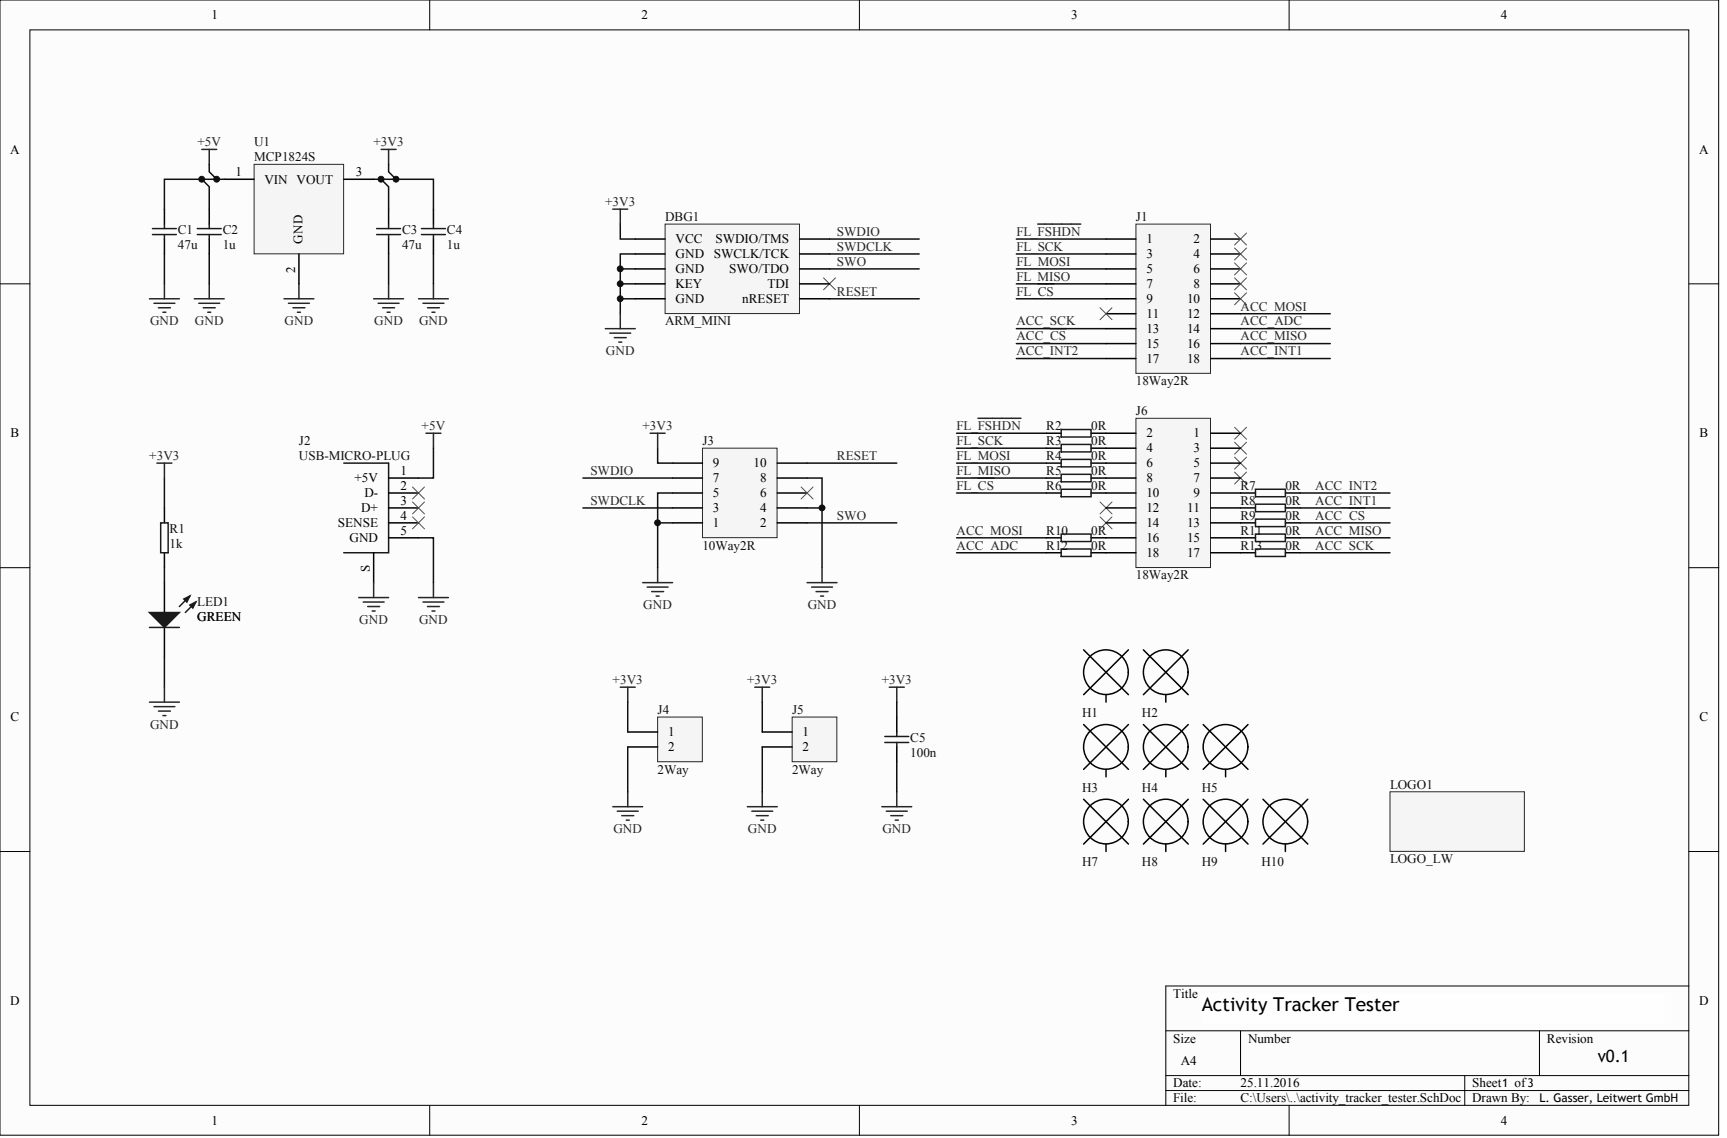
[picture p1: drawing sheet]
<svg xmlns="http://www.w3.org/2000/svg" width="487mm" height="321mm" viewBox="0 0 487 321" stroke-linecap="round" stroke-linejoin="round" font-family="sans-serif">
<g fill="#fcfcfc" stroke="#000" stroke-width=".28">
<path d="M0 0h484.8v320.2h-484.8z"/>
<path d="M8.4 8.4h468v303.4h-468z"/>
</g>
<g fill="none" stroke="#000" stroke-width=".28">
<path d="M121.2 0v8.4M242.4 0v8.4M363.7 0v8.4M0 80.1h8.4M476.4 80.1h8.5M0 160.1h8.4M476.4 160.1h8.5M0 240.2h8.4M476.4 240.2h8.5M476.4 278.1h-147.5v33.8M328.9 290.8h147.5M350 290.8v12.6"/>
<path d="M434.3 290.8v12.6M121.2 311.9v8.4M242.4 311.9v8.4M328.9 303.4h147.5M328.9 307.6h147.5M363.7 311.9v8.4M413.2 303.4v8.5"/>
</g>
<path d="M46.4 143.3v4.2M46.4 155.9v4.2M46.4 164.4v8.4M46.4 177v8.4" fill="none" stroke="#000" stroke-width=".42"/>
<path d="M45.3 147.5h2.1v8.4h-2.1zM42.2 177h8.4M53.5 168.2l-2.9 2.9M55.2 169.8l-2.9 3" fill="none" stroke="#1c1c1c" stroke-width=".42"/>
<g fill="none" stroke="#0e0e0e" stroke-width=".42">
<path d="M175 63.2v4.2h4.2M175 75.9h4.2M179.2 71.6h-4.2v16.9M234 75.9h25.3M234 67.4h25.3M234 71.6h25.3M286.7 75.9h25.3M286.7 67.4h25.3M286.7 71.6h25.3M175 84.3h4.2M175 80.1h4.2M234 84.3h25.3"/>
<path d="M286.7 84.3h25.3M286.7 80.1h25.3M286.7 96.9h25.3M286.7 92.7h25.3M350 96.9h25.3M350 88.5h25.3M350 92.7h25.3M286.7 101.1h25.3M350 101.1h25.3M46.4 134.9v8.4M46.4 160.1v4.3M46.4 185.4v8.5"/>
</g>
<g fill="#1c1c1c" stroke="#1c1c1c" stroke-width=".42">
<path d="M42.2 172.8h8.4l-4.2 4.2z"/>
<path d="M51.9 169l1.6-.8-.8 1.6z"/>
<path d="M53.5 170.7l1.7-.9-.8 1.7z"/>
</g>
<path d="M292.7 63.2h12.2M292.7 80.1h4.6M296.2 92.7h4.6M44.3 130.6h4.2M46.4 130.6v4.3M181.3 164.4h8.4M182.6 165.6h5.9M183.8 166.9h3.4M185.1 168.2h.8M185.5 160.1v4.3" fill="none" stroke="#262626" stroke-width=".42"/>
<path d="M232.3 78.4l3.4 3.4M235.7 78.4l-3.4 3.4" fill="none" stroke="#4c4c4c" stroke-width=".28"/>
<path d="M339 280.2h130.7v8.4h-130.7z" fill="#fefefe" stroke="#fefefe" stroke-width=".28"/>
<path d="M187.6 63.2h37.9v25.3h-37.9z" fill="#f5f5f5" stroke="#262626" stroke-width=".28"/>
<g fill="none" stroke="#000" stroke-width=".42">
<path d="M46.4 59v4.2M59 59v4.2M109.6 59v4.2M122.3 59v4.2M46.4 67.4v4.2M59 67.4v4.2M109.6 67.4v4.2M122.3 67.4v4.2M179.2 67.4h8.4M179.2 71.6h8.4M179.2 75.9h8.4M225.6 67.4h8.4"/>
<path d="M225.6 71.6h8.4M225.6 75.9h8.4M179.2 80.1h8.4M179.2 84.3h8.4M225.6 80.1h8.4M225.6 84.3h8.4"/>
</g>
<g fill="none" stroke="#262626" stroke-width=".42">
<path d="M56.9 42.1h4.2M59 42.1v4.3M107.5 42.1h4.2M109.6 42.1v4.3M42.2 84.3h8.4M43.4 85.6h5.9M44.7 86.8h3.4M46 88.1h.8M46.4 80.1v4.2M54.8 84.3h8.4M56.1 85.6h5.9M57.3 86.8h3.4"/>
<path d="M58.6 88.1h.9M59 80.1v4.2M80.1 84.3h8.4M81.4 85.6h5.9M82.6 86.8h3.4M83.9 88.1h.8M84.3 80.1v4.2M105.4 84.3h8.4M106.7 85.6h5.9M107.9 86.8h3.4M109.2 88.1h.8M109.6 80.1v4.2"/>
<path d="M118.1 84.3h8.4M119.3 85.6h5.9M120.6 86.8h3.4M121.9 88.1h.8M122.3 80.1v4.2"/>
</g>
<g fill="none" stroke="#1c1c1c" stroke-width=".42">
<path d="M43 64.5h6.8M43 66.2h6.8M46.4 63.2v1.3M46.4 66.2v1.2M55.7 64.5h6.7M55.7 66.2h6.7M59 63.2v1.3M59 66.2v1.2M106.3 64.5h6.7M106.3 66.2h6.7M109.6 63.2v1.3M109.6 66.2v1.2"/>
<path d="M118.9 64.5h6.7M118.9 66.2h6.7M122.3 63.2v1.3M122.3 66.2v1.2"/>
</g>
<path d="M105.4 50.6h16.9v8.4M107.5 50.6l2.1 2.1v6.3M109.6 46.4v2.1l2.1 2.1M46.4 71.6v8.5M59 71.6v8.5M109.6 71.6v8.5M122.3 71.6v8.5" fill="none" stroke="#0e0e0e" stroke-width=".42"/>
<path d="M71.7 46.4h25.2v25.2h-25.2z" fill="#f5f5f5" stroke="#262626" stroke-width=".28"/>
<path d="M63.2 50.6h8.5M97 50.6h8.4M84.3 71.6v8.5M109.6 134.9h8.5M109.6 139.1h8.5M105.4 155.9v8.5M109.6 143.3h8.5M109.6 147.5h8.5M109.6 151.7h8.5" fill="none" stroke="#000" stroke-width=".42"/>
<path d="M56.9 50.6l2.1 2.1v6.3M59 46.4v2.1l2.1 2.1M63.2 50.6h-16.8v8.4M122.3 126.4v8.5h-4.2M118.1 151.7h4.2v12.7" fill="none" stroke="#0e0e0e" stroke-width=".42"/>
<path d="M97 130.6h12.6v25.3h-12.6" fill="none" stroke="#161616" stroke-width=".42"/>
<g fill="none" stroke="#262626" stroke-width=".42">
<path d="M172.9 59h4.2M175 59v4.2M120.2 122.2h4.2M122.3 122.2v4.2M101.2 168.6h8.4M102.5 169.8h5.9M103.7 171.1h3.4M105 172.4h.8M105.4 164.4v4.2M118.1 168.6h8.4M119.3 169.8h5.9M120.6 171.1h3.4"/>
<path d="M121.9 172.4h.8M122.3 164.4v4.2"/>
</g>
<path d="M116.4 137.4l3.3 3.4M119.7 137.4l-3.3 3.4M116.4 141.6l3.3 3.4M116.4 145.8l3.3 3.4M119.7 141.6l-3.3 3.4M119.7 145.8l-3.3 3.4" fill="none" stroke="#4c4c4c" stroke-width=".28"/>
<path d="M198.2 126.4h21v25.3h-21z" fill="#f5f5f5" stroke="#262626" stroke-width=".28"/>
<path d="M189.7 139.1h8.5M189.7 134.9h8.5M189.7 130.6h8.5M219.2 139.1h8.5M219.2 134.9h8.5M219.2 130.6h8.5M189.7 147.5h8.5M189.7 143.3h8.5M219.2 147.5h8.5M219.2 143.3h8.5" fill="none" stroke="#000" stroke-width=".42"/>
<path d="M164.4 134.9h25.3M185.5 126.4v4.2h4.2M189.7 139.1h-4.2v21M227.7 134.9h4.2v25.2M227.7 130.6h25.3M164.4 143.3h25.3M185.5 147.5h4.2M227.7 143.3h4.2M227.7 147.5h25.3" fill="none" stroke="#0e0e0e" stroke-width=".42"/>
<path d="M170.8 92.7h8.4M172 94h5.9M173.3 95.2h3.4M174.6 96.5h.8M175 88.5v4.2M183.4 122.2h4.2M185.5 122.2v4.2M227.7 164.4h8.4M228.9 165.6h6M230.2 166.9h3.4M231.5 168.2h.8M231.9 160.1v4.3" fill="none" stroke="#262626" stroke-width=".42"/>
<path d="M226 137.4l3.4 3.4M229.4 137.4l-3.4 3.4" fill="none" stroke="#4c4c4c" stroke-width=".28"/>
<path d="M320.4 63.2h21.1v42.1h-21.1z" fill="#f5f5f5" stroke="#262626" stroke-width=".28"/>
<g fill="none" stroke="#000" stroke-width=".42">
<path d="M312 67.4h8.4M312 71.6h8.4M312 75.9h8.4M341.5 67.4h8.5M341.5 71.6h8.5M341.5 75.9h8.5M312 80.1h8.4M312 84.3h8.4M312 88.5h8.4M312 92.7h8.4M312 96.9h8.4M341.5 80.1h8.5"/>
<path d="M341.5 84.3h8.5M341.5 88.5h8.5M341.5 92.7h8.5M341.5 96.9h8.5M312 101.1h8.4M341.5 101.1h8.5"/>
</g>
<path d="M348.3 65.7l3.3 3.4M348.3 70l3.3 3.3M348.3 74.2l3.3 3.3M348.3 78.4l3.3 3.4M351.6 65.7l-3.3 3.4M351.6 70l-3.3 3.3M351.6 74.2l-3.3 3.3M351.6 78.4l-3.3 3.4M310.3 86.8l3.4 3.4M313.7 86.8l-3.4 3.4M348.3 82.6l3.3 3.4M351.6 82.6l-3.3 3.4" fill="none" stroke="#4c4c4c" stroke-width=".28"/>
<path d="M185.5 202.3h12.6v12.6h-12.6z" fill="#f5f5f5" stroke="#262626" stroke-width=".28"/>
<path d="M177.1 206.5h8.4M177.1 210.7h8.4" fill="none" stroke="#000" stroke-width=".42"/>
<path d="M175 193.9h4.2M177.1 193.9v4.2M172.9 227.6h8.4M174.1 228.8h5.9M175.4 230.1h3.4M176.7 231.4h.8M177.1 223.4v4.2" fill="none" stroke="#262626" stroke-width=".42"/>
<path d="M177.1 198.1v8.4M177.1 210.7v12.7" fill="none" stroke="#0e0e0e" stroke-width=".42"/>
<path d="M223.5 202.3h12.6v12.6h-12.6z" fill="#f5f5f5" stroke="#262626" stroke-width=".28"/>
<path d="M215 206.5h8.5M215 210.7h8.5M253 202.3v4.2M253 210.7v4.2" fill="none" stroke="#000" stroke-width=".42"/>
<g fill="none" stroke="#262626" stroke-width=".42">
<path d="M275.9 118h12.1M275.9 134.9h4.5M380.6 143.3h4.5M42.2 198.1h8.4M43.4 199.3h5.9M46.4 193.9v4.2M212.9 193.9h4.2M215 193.9v4.2M250.9 193.9h4.2M253 193.9v4.2M44.7 200.6h3.4M46 201.9h.8"/>
<path d="M210.8 227.6h8.4M212.1 228.8h5.9M213.3 230.1h3.4M214.6 231.4h.9M215 223.4v4.2M248.8 227.6h8.4M250 228.8h5.9M251.3 230.1h3.4M252.6 231.4h.8M253 223.4v4.2"/>
</g>
<path d="M269.8 139.1h25.3M269.8 134.9h25.3M269.8 126.4h25.3M269.8 130.6h25.3M269.8 122.2h25.3M269.8 151.7h25.3M269.8 155.9h25.3M215 198.1v8.4M253 198.1v4.2M215 210.7v12.7M253 214.9v8.5" fill="none" stroke="#0e0e0e" stroke-width=".42"/>
<path d="M249.6 207.8h6.8M249.6 209.5h6.8M253 206.5v1.3M253 209.5v1.2" fill="none" stroke="#1c1c1c" stroke-width=".42"/>
<path d="M348.3 120.5l3.3 3.4M348.3 124.7l3.3 3.4M348.3 129l3.3 3.3M348.3 133.2l3.3 3.3M351.6 120.5l-3.3 3.4M351.6 124.7l-3.3 3.4M351.6 129l-3.3 3.3M351.6 133.2l-3.3 3.3M310.3 141.6l3.4 3.4M310.3 145.8l3.4 3.4M313.7 141.6l-3.4 3.4M313.7 145.8l-3.4 3.4" fill="none" stroke="#4c4c4c" stroke-width=".28"/>
<path d="M320.4 118h21.1v42.1h-21.1z" fill="#f5f5f5" stroke="#262626" stroke-width=".28"/>
<g fill="none" stroke="#000" stroke-width=".42">
<path d="M295.1 122.2h4.3M295.1 126.4h4.3M295.1 130.6h4.3M295.1 134.9h4.3M295.1 139.1h4.3M307.8 122.2h12.6M307.8 126.4h12.6M307.8 130.6h12.6M307.8 134.9h12.6M307.8 139.1h12.6M341.5 122.2h8.5M341.5 126.4h8.5"/>
<path d="M341.5 130.6h8.5M341.5 134.9h8.5M341.5 139.1h12.7M362.6 139.1h4.2M295.1 151.7h4.3M295.1 155.9h4.3M307.8 151.7h12.6M307.8 155.9h12.6M312 143.3h8.4M312 147.5h8.4M341.5 143.3h12.7M341.5 147.5h12.7"/>
<path d="M341.5 151.7h12.7M341.5 155.9h12.7M362.6 143.3h4.2M362.6 147.5h4.2M362.6 151.7h4.2M362.6 155.9h4.2M305.7 183.3l12.6 12.7M312 196v2.1M318.3 183.3l-12.6 12.7M322.6 183.3l12.6 12.7M328.9 196v2.1M335.2 183.3l-12.6 12.7"/>
<path d="M305.7 204.4l12.6 12.6M312 217v2.1M318.3 204.4l-12.6 12.6M322.6 204.4l12.6 12.6M328.9 217v2.1M335.2 204.4l-12.6 12.6M339.4 204.4l12.7 12.6M345.7 217v2.1M352.1 204.4l-12.7 12.6M305.7 225.5l12.6 12.6M312 238.1v2.1M318.3 225.5l-12.6 12.6"/>
<path d="M322.6 225.5l12.6 12.6M328.9 238.1v2.1M335.2 225.5l-12.6 12.6M339.4 225.5l12.7 12.6M345.7 238.1v2.1M352.1 225.5l-12.7 12.6M356.3 225.5l12.6 12.6M362.6 238.1v2.1M368.9 225.5l-12.6 12.6"/>
<circle cx="312" cy="189.6" r="6.3"/>
<circle cx="328.9" cy="189.6" r="6.3"/>
<circle cx="312" cy="210.7" r="6.3"/>
<circle cx="328.9" cy="210.7" r="6.3"/>
<circle cx="345.7" cy="210.7" r="6.3"/>
<circle cx="312" cy="231.8" r="6.3"/>
<circle cx="328.9" cy="231.8" r="6.3"/>
<circle cx="345.7" cy="231.8" r="6.3"/>
<circle cx="362.6" cy="231.8" r="6.3"/>
</g>
<path d="M299.4 121.2h8.4v2.1h-8.4zM299.4 125.4h8.4v2.1h-8.4zM299.4 129.6h8.4v2.1h-8.4zM299.4 133.8h8.4v2.1h-8.4zM299.4 138h8.4v2.1h-8.4zM354.2 138h8.4v2.1h-8.4zM299.4 150.7h8.4v2.1h-8.4zM299.4 154.9h8.4v2.1h-8.4zM354.2 142.2h8.4v2.1h-8.4zM354.2 146.4h8.4v2.2h-8.4zM354.2 150.7h8.4v2.1h-8.4zM354.2 154.9h8.4v2.1h-8.4z" fill="none" stroke="#1c1c1c" stroke-width=".42"/>
<path d="M366.8 139.1h25.3M366.8 151.7h25.3M366.8 155.9h25.3M366.8 143.3h25.3M366.8 147.5h25.3" fill="none" stroke="#0e0e0e" stroke-width=".42"/>
<path d="M392.1 223.4h37.9v16.8h-37.9z" fill="#f5f5f5" stroke="#262626" stroke-width=".28"/>
<g fill="#0e0e0e" stroke="#0e0e0e" stroke-width=".28">
<circle cx="56.9" cy="50.6" r=".82"/>
<circle cx="61.1" cy="50.6" r=".82"/>
<circle cx="107.5" cy="50.6" r=".82"/>
<circle cx="111.7" cy="50.6" r=".82"/>
<circle cx="175" cy="84.3" r=".82"/>
<circle cx="175" cy="80.1" r=".82"/>
<circle cx="175" cy="75.8" r=".82"/>
<circle cx="185.5" cy="147.5" r=".82"/>
<circle cx="231.9" cy="143.3" r=".82"/>
</g>
<text font-size="5.4" x="339" y="285.3">Activity Tracker Tester</text>
<text font-size="4.8" x="450.7" y="299.5">v0.1</text>
<g font-size="3.7">
<text x="59.7" y="5.4">1</text>
<text x="180.9" y="5.4">2</text>
<text x="302.1" y="5.4">3</text>
<text x="423.4" y="5.4">4</text>
<text x="2.9" y="43.3">A</text>
<text x="479.3" y="43.3">A</text>
<text x="66.4" y="49.7">1</text>
<text x="74.6" y="51.8">VIN VOUT</text>
<text x="100.3" y="49.7">3</text>
<text x="85.4" y="68.7" transform="rotate(-90 85.4 68.7)">GND</text>
<text x="190.6" y="68.6">VCC</text>
<text x="201.8" y="68.6">SWDIO/TMS</text>
<text x="323.4" y="68.6">1</text>
<text x="336.7" y="68.6">2</text>
<text x="83.3" y="76.9" transform="rotate(-90 83.3 76.9)">2</text>
<text x="190.6" y="72.8">GND</text>
<text x="190.6" y="77.1">GND</text>
<text x="201.4" y="72.8">SWCLK/TCK</text>
<text x="205.7" y="77.1">SWO/TDO</text>
<text x="323.4" y="72.8">3</text>
<text x="323.4" y="77.1">5</text>
<text x="336.7" y="72.8">4</text>
<text x="336.7" y="77.1">6</text>
<text x="190.6" y="81.3">KEY</text>
<text x="216.5" y="81.3">TDI</text>
<text x="323.4" y="81.3">7</text>
<text x="336.7" y="81.3">8</text>
<text x="190.6" y="85.5">GND</text>
<text x="209.4" y="85.5">nRESET</text>
<text x="323.4" y="85.5">9</text>
<text x="323.4" y="89.7">11</text>
<text x="334.9" y="85.5">10</text>
<text x="334.9" y="89.7">12</text>
<text x="323.4" y="93.9">13</text>
<text x="334.9" y="93.9">14</text>
<text x="323.4" y="98.1">15</text>
<text x="334.9" y="98.1">16</text>
<text x="323.4" y="102.3">17</text>
<text x="334.9" y="102.3">18</text>
<text x="3" y="123.4">B</text>
<text x="323.4" y="123.4">2</text>
<text x="336.7" y="123.4">1</text>
<text x="479.4" y="123.4">B</text>
<text x="201.1" y="131.8">9</text>
<text x="212.6" y="131.8">10</text>
<text x="323.4" y="127.6">4</text>
<text x="323.4" y="131.8">6</text>
<text x="336.7" y="127.6">3</text>
<text x="336.7" y="131.8">5</text>
<text x="100" y="136.1">+5V</text>
<text x="113" y="133.9">1</text>
<text x="201.1" y="136.1">7</text>
<text x="214.4" y="136.1">8</text>
<text x="323.4" y="136.1">8</text>
<text x="336.7" y="136.1">7</text>
<text x="102.8" y="140.3">D-</text>
<text x="113" y="142.4">3</text>
<text x="113" y="138.2">2</text>
<text x="201.1" y="140.3">5</text>
<text x="214.4" y="140.3">6</text>
<text x="323.4" y="140.3">10</text>
<text x="336.7" y="140.3">9</text>
<text x="95.3" y="148.7">SENSE</text>
<text x="101.9" y="144.5">D+</text>
<text x="113" y="146.6">4</text>
<text x="201.1" y="148.7">1</text>
<text x="201.1" y="144.5">3</text>
<text x="214.4" y="148.7">2</text>
<text x="214.4" y="144.5">4</text>
<text x="323.4" y="144.5">12</text>
<text x="323.4" y="148.7">14</text>
<text x="334.9" y="144.5">11</text>
<text x="334.9" y="148.7">13</text>
<text x="98.6" y="152.9">GND</text>
<text x="113" y="150.8">5</text>
<text x="323.4" y="152.9">16</text>
<text x="334.9" y="152.9">15</text>
<text x="104.3" y="161.4" transform="rotate(-90 104.3 161.4)">S</text>
<text x="323.4" y="157.1">18</text>
<text x="334.9" y="157.1">17</text>
<text x="3" y="203.5">C</text>
<text x="479.4" y="203.5">C</text>
<text x="188.5" y="207.7">1</text>
<text x="226.4" y="207.7">1</text>
<text x="188.5" y="211.9">2</text>
<text x="226.4" y="211.9">2</text>
<text x="331" y="281.4">Title</text>
<text x="2.9" y="283.6">D</text>
<text x="479.3" y="283.6">D</text>
<text x="331" y="294.1">Size</text>
<text x="352.1" y="294.1">Number</text>
<text x="436.4" y="294.1">Revision</text>
<text x="333.1" y="300.4">A4</text>
<text x="331" y="306.7">Date:</text>
<text x="331" y="310.9">File:</text>
<text x="350" y="306.7">25.11.2016</text>
<text x="350" y="310.9">C:\Users\..\activity_tracker_tester.SchDoc</text>
<text x="415.3" y="306.7">Sheet1 of3</text>
<text x="415.3" y="310.9">Drawn By:</text>
<text x="59.7" y="317.3">1</text>
<text x="180.9" y="317.3">2</text>
<text x="302.1" y="317.3">3</text>
<text x="423.4" y="317.3">4</text>
</g>
<g font-size="3.7" fill="#262626">
<text x="55.7" y="41.2">+5V</text>
<text x="105.4" y="41.2">+3V3</text>
<text x="170.7" y="58.1">+3V3</text>
<text x="236.1" y="70.7">SWDCLK</text>
<text x="236.1" y="66.5">SWDIO</text>
<text x="286.7" y="70.7">FL_SCK</text>
<text x="286.7" y="66.5">FL_FSHDN</text>
<text x="236.1" y="75">SWO</text>
<text x="286.7" y="75">FL_MOSI</text>
<text x="236.1" y="83.4">RESET</text>
<text x="286.7" y="83.4">FL_CS</text>
<text x="286.7" y="79.2">FL_MISO</text>
<text x="350" y="87.6">ACC_MOSI</text>
<text x="42.3" y="91.8">GND</text>
<text x="55" y="91.8">GND</text>
<text x="80.3" y="91.8">GND</text>
<text x="105.6" y="91.8">GND</text>
<text x="118.2" y="91.8">GND</text>
<text x="286.7" y="91.8">ACC_SCK</text>
<text x="350" y="91.8">ACC_ADC</text>
<text x="170.9" y="100.2">GND</text>
<text x="286.7" y="96">ACC_CS</text>
<text x="286.7" y="100.2">ACC_INT2</text>
<text x="350" y="96">ACC_MISO</text>
<text x="350" y="100.2">ACC_INT1</text>
<text x="118.9" y="121.3">+5V</text>
<text x="181.3" y="121.3">+3V3</text>
<text x="269.8" y="125.5">FL_SCK</text>
<text x="269.8" y="121.3">FL_FSHDN</text>
<text x="42.1" y="129.7">+3V3</text>
<text x="236.1" y="129.7">RESET</text>
<text x="269.8" y="129.7">FL_MOSI</text>
<text x="166.5" y="133.9">SWDIO</text>
<text x="269.8" y="133.9">FL_MISO</text>
<text x="166.5" y="142.4">SWDCLK</text>
<text x="269.8" y="138.2">FL_CS</text>
<text x="371" y="142.4">ACC_INT1</text>
<text x="371" y="138.2">ACC_INT2</text>
<text x="236.1" y="146.6">SWO</text>
<text x="371" y="146.6">ACC_CS</text>
<text x="269.8" y="150.8">ACC_MOSI</text>
<text x="269.8" y="155">ACC_ADC</text>
<text x="371" y="155">ACC_SCK</text>
<text x="371" y="150.8">ACC_MISO</text>
<text x="181.5" y="171.9">GND</text>
<text x="227.9" y="171.9">GND</text>
<text x="101.4" y="176.1">GND</text>
<text x="118.2" y="176.1">GND</text>
<text x="172.8" y="192.9">+3V3</text>
<text x="210.8" y="192.9">+3V3</text>
<text x="248.7" y="192.9">+3V3</text>
<text x="42.3" y="205.6">GND</text>
<text x="173" y="235.1">GND</text>
<text x="211" y="235.1">GND</text>
<text x="248.9" y="235.1">GND</text>
</g>
<g font-size="3.7" fill="#0e0e0e">
<text x="71.7" y="41.2">U1</text>
<text x="71.7" y="45.5">MCP1824S</text>
<text x="187.6" y="62.3">DBG1</text>
<text x="320.4" y="62.3">J1</text>
<text x="50.2" y="66.1">C1</text>
<text x="50.2" y="70.3">47u</text>
<text x="62.8" y="66.1">C2</text>
<text x="62.8" y="70.3">1u</text>
<text x="113.4" y="66.1">C3</text>
<text x="113.4" y="70.3">47u</text>
<text x="126.1" y="66.1">C4</text>
<text x="126.1" y="70.3">1u</text>
<text x="187.6" y="91.8">ARM_MINI</text>
<text x="320.4" y="108.7">18Way2R</text>
<text x="320.4" y="117.1">J6</text>
<text x="84.3" y="125.5">J2</text>
<text x="198.2" y="125.5">J3</text>
<text x="295.1" y="121.3">R2</text>
<text x="295.1" y="125.5">R3</text>
<text x="307.8" y="121.3">0R</text>
<text x="307.8" y="125.5">0R</text>
<text x="84.3" y="129.7">USB-MICRO-PLUG</text>
<text x="295.1" y="129.7">R4</text>
<text x="307.8" y="129.7">0R</text>
<text x="295.1" y="133.9">R5</text>
<text x="307.8" y="133.9">0R</text>
<text x="295.1" y="138.2">R6</text>
<text x="307.8" y="138.2">0R</text>
<text x="350" y="138.2">R7</text>
<text x="350" y="142.4">R8</text>
<text x="362.6" y="138.2">0R</text>
<text x="362.6" y="142.4">0R</text>
<text x="350" y="146.6">R9</text>
<text x="362.6" y="146.6">0R</text>
<text x="47.9" y="150.4">R1</text>
<text x="47.9" y="154.6">1k</text>
<text x="198.2" y="155">10Way2R</text>
<text x="295.1" y="150.8">R10</text>
<text x="295.1" y="155">R12</text>
<text x="307.8" y="150.8">0R</text>
<text x="307.8" y="155">0R</text>
<text x="350" y="150.8">R11</text>
<text x="350" y="155">R13</text>
<text x="362.6" y="150.8">0R</text>
<text x="362.6" y="155">0R</text>
<text x="320.4" y="163.4">18Way2R</text>
<text x="55.7" y="171">LED1</text>
<text x="55.7" y="175.2">GREEN</text>
<text x="185.5" y="201.4">J4</text>
<text x="223.5" y="201.4">J5</text>
<text x="305.3" y="202.2">H1</text>
<text x="322.1" y="202.2">H2</text>
<text x="256.8" y="209.4">C5</text>
<text x="256.8" y="213.6">100n</text>
<text x="185.5" y="218.2">2Way</text>
<text x="223.5" y="218.2">2Way</text>
<text x="305.3" y="223.3">H3</text>
<text x="322.1" y="223.3">H4</text>
<text x="339" y="223.3">H5</text>
<text x="392.1" y="222.4">LOGO1</text>
<text x="305.3" y="244.4">H7</text>
<text x="322.1" y="244.4">H8</text>
<text x="339" y="244.4">H9</text>
<text x="355.9" y="244.4">H10</text>
<text x="392.1" y="243.5">LOGO_LW</text>
</g>
<text font-size="3.4" x="434.3" y="310.8">L. Gasser, Leitwert GmbH</text>
</svg>
